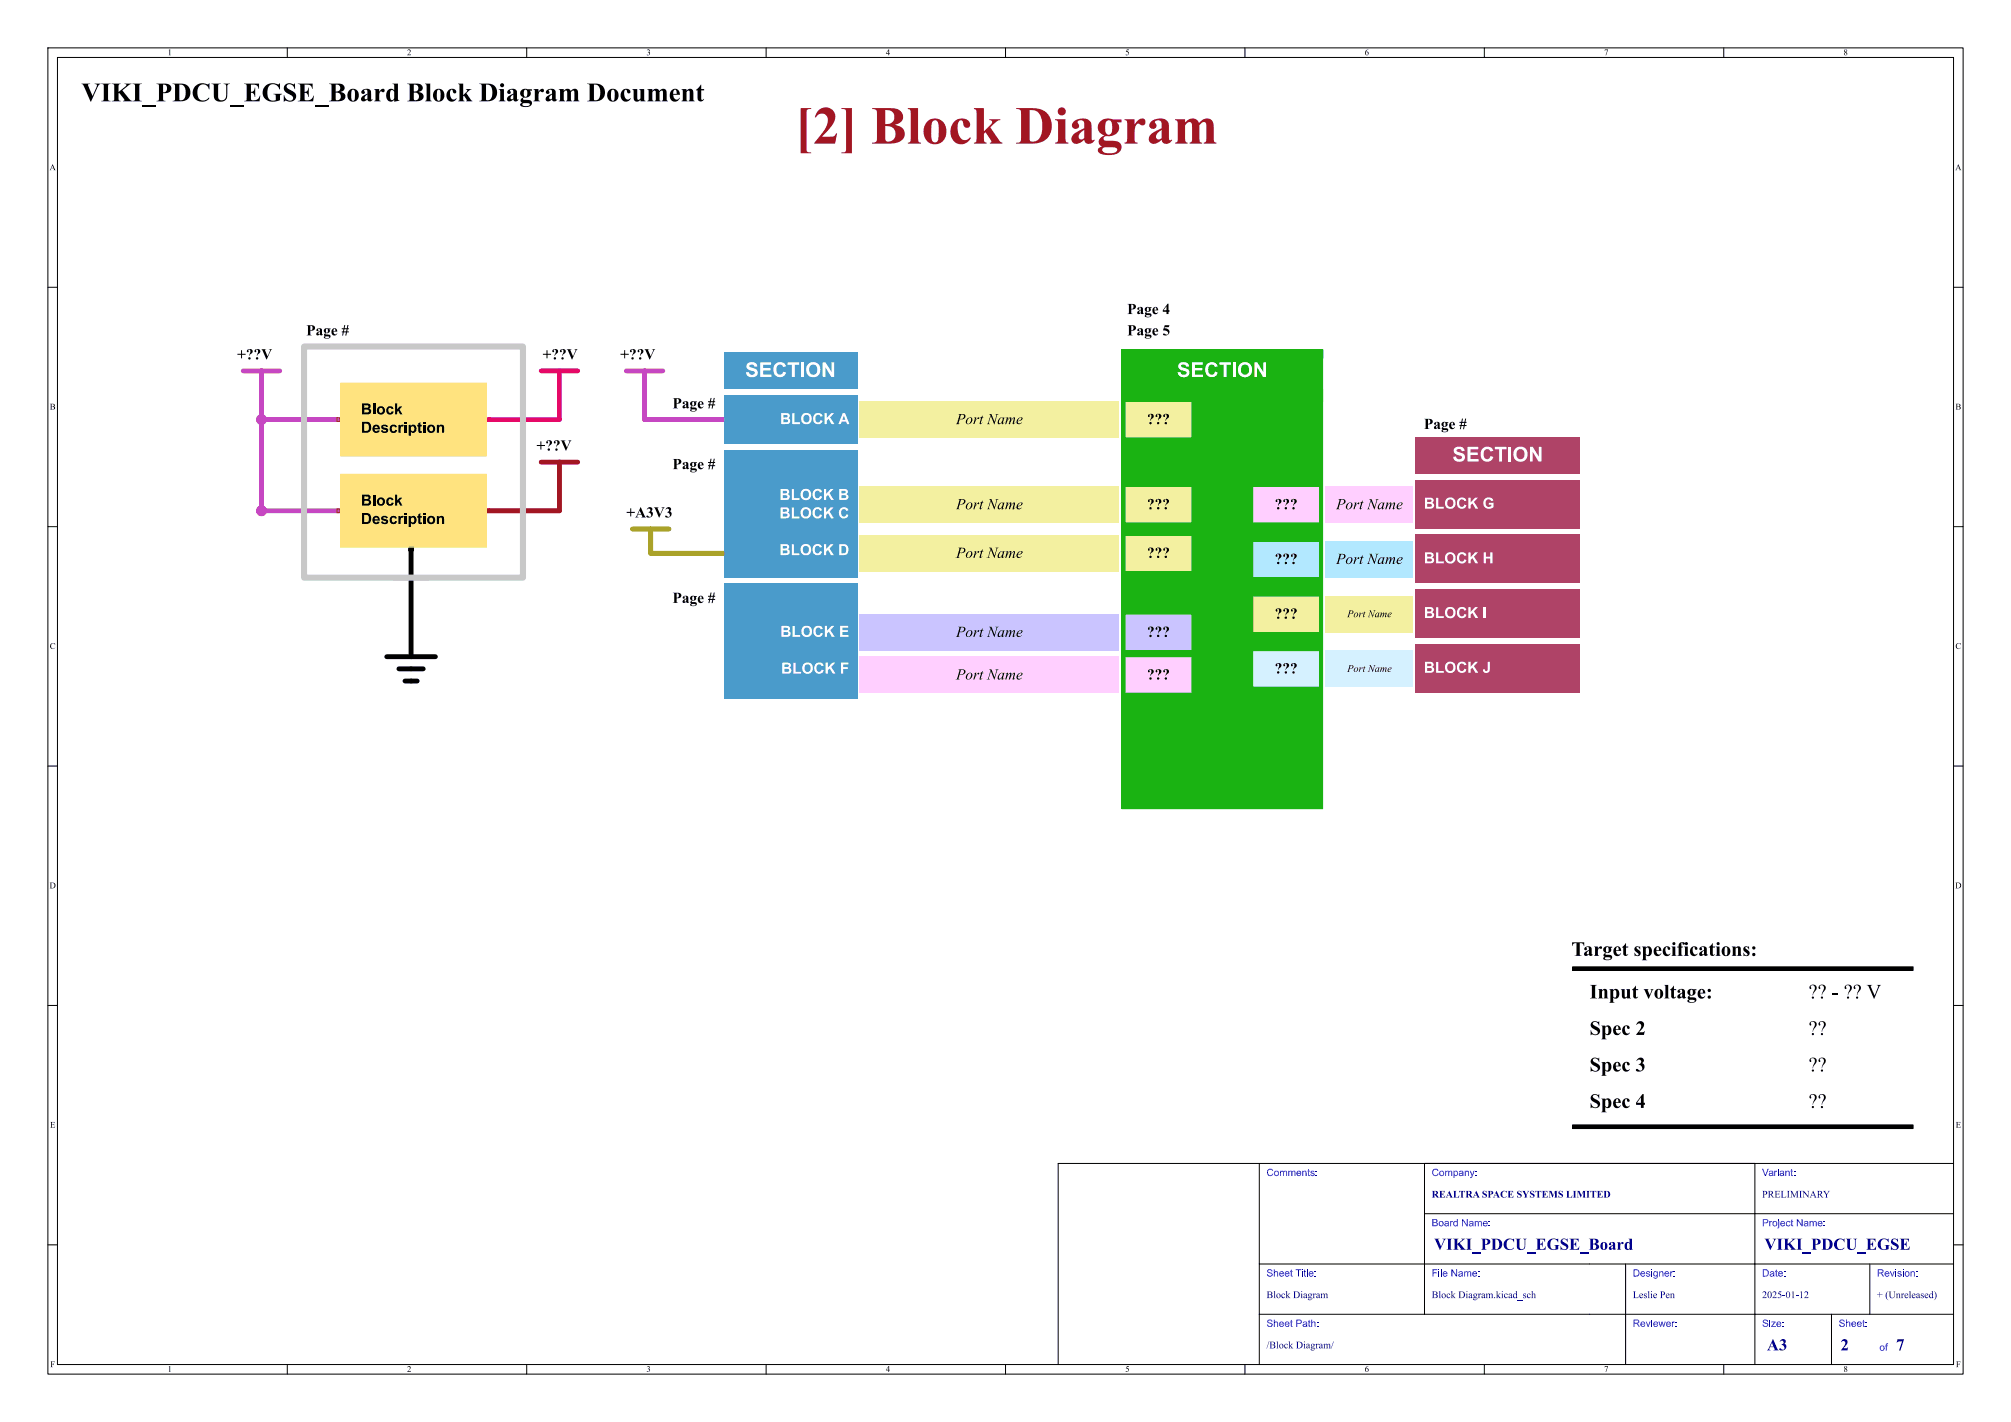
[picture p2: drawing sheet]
<svg xmlns="http://www.w3.org/2000/svg" width="420mm" height="297mm" viewBox="0 0 420 297" stroke-linecap="round" stroke-linejoin="round" font-family="sans-serif">
<g fill="none" stroke="#000" stroke-width=".21">
<path d="M10 10h400v277h-400zM12 12h396v273h-396zM60 10v2M110 10v2M160 10v2M210 10v2M260 10v2M310 10v2M360 10v2M10 60h2M408 60h2M10 110h2"/>
<path d="M408 110h2M10 160h2M408 160h2M10 210h2M408 210h2M297.5 253.5h110.5M366.5 243v42M408 243h-110.5v31.5h110.5M10 260h2M297.5 264h110.5M339.5 264v21M382.5 274.5v10.5"/>
<path d="M390.5 264v10.5M408 260h2M60 285v2M110 285v2M160 285v2M210 285v2M260 285v2M310 285v2M360 285v2"/>
</g>
<path d="M334.9 248.7h.6a.7 .7 0 0 1 .8 .7 .7 .7 0 0 1-.8 .7h-.6l.2-.2h.3v.1a.63 .63 0 0 0 .5-.6 .63 .63 0 0 0-.5-.6v1.1h-.3v-1z" fill="#00007f"/>
<path d="M263 243v42M366.5 243h-145.5v42M263 264h34.5M263 274.5h34.5" fill="none" stroke="#000" stroke-width=".21"/>
<g fill="#af4367">
<path d="M295.7 134.5h34.2v10.2h-34.2z"/>
<path d="M295.7 123.1h34.2v10.1h-34.2z"/>
<path d="M295.7 111.6h34.2v10.2h-34.2z"/>
<path d="M295.7 91.3h34.2v7.6h-34.2z"/>
<path d="M295.7 100.2h34.2v10.2h-34.2z"/>
</g>
<g fill="#f3f0a0">
<path d="M179.6 83.8h54.1v7.6h-54.1z"/>
<path d="M261.6 124.5h14v7.6h-14z"/>
</g>
<path d="M179.6 128.3h54.1v7.6h-54.1z" fill="#cac4ff"/>
<g fill="#f3f0a0">
<path d="M234.9 111.8h14v7.6h-14z"/>
<path d="M179.6 101.6h54.1v7.6h-54.1z"/>
<path d="M179.6 111.8h54.1v7.6h-54.1z"/>
</g>
<path d="M234.9 128.3h14v7.6h-14z" fill="#cac4ff"/>
<g fill="#ffcfff">
<path d="M179.6 137.2h54.1v7.6h-54.1z"/>
<path d="M234.9 137.2h14v7.6h-14z"/>
</g>
<g fill="#d5f1ff">
<path d="M276.9 135.9h18.2v7.6h-18.2z"/>
<path d="M261.6 135.9h14v7.6h-14z"/>
</g>
<path d="M234.9 101.6h14v7.6h-14z" fill="#f3f0a0"/>
<path d="M261.6 113h14v7.7h-14z" fill="#b2e8ff"/>
<path d="M261.6 101.6h14v7.6h-14z" fill="#ffcfff"/>
<path d="M234.9 83.8h14v7.6h-14z" fill="#f3f0a0"/>
<path d="M234.9 73.7h40.7v7.6h-40.7z" fill="#1ab312"/>
<path d="M276.9 124.5h18.2v7.6h-18.2z" fill="#f3f0a0"/>
<path d="M276.9 113h18.2v7.7h-18.2z" fill="#b2e8ff"/>
<path d="M276.9 101.6h18.2v7.6h-18.2z" fill="#ffcfff"/>
<g fill="#4a9bcb">
<path d="M151.1 94h28v26.7h-28z"/>
<path d="M151.1 121.9h28v24.2h-28z"/>
<path d="M151.1 82.6h28v10.1h-28z"/>
<path d="M151.1 73.7h28v7.6h-28z"/>
</g>
<path d="M101.7 106.3h.7v.8h-.7z" fill="#d40020"/>
<path d="M70.4 106.3h.6v.8h-.6z" fill="#c83232"/>
<g fill="#1ab312">
<path d="M261.6 143.5h14v25.4h-14z"/>
<path d="M234.9 135.9h14v1.3h-14z"/>
</g>
<circle cx="54.6" cy="106.7" r="1.02" fill="#c647c2" stroke="#c647c2" stroke-width=".21"/>
<path d="M70.4 87.2h.6v.8h-.6z" fill="#c83232"/>
<circle cx="54.6" cy="87.6" r="1.02" fill="#c647c2" stroke="#c647c2" stroke-width=".21"/>
<path d="M101.7 87.2h.7v.8h-.7z" fill="#ff00ab"/>
<path d="M85.3 114.3h1.1v.8h-1.1z" fill="#000"/>
<path d="M234.9 91.4h14v10.2h-14z" fill="#1ab312"/>
<path d="M71.1 99.1h30.5v15.2h-30.5z" fill="#ffe37f"/>
<path d="M234.3 73h41.9v1.9h-41.9z" fill="#1ab312"/>
<path d="M328.4 201.9h71.1v.8h-71.1zM328.4 234.9h71.1v.8h-71.1z" fill="#000"/>
<g fill="#1ab312">
<path d="M261.6 109.2h14v3.8h-14z"/>
<path d="M261.6 120.7h14v3.8h-14z"/>
<path d="M261.6 132.1h14v3.8h-14z"/>
<path d="M275.6 73h.6v95.9h-.6z"/>
<path d="M248.9 83.2h12.7v85.7h-12.7z"/>
</g>
<path d="M150.5 115.2h.6v.8h-.6z" fill="#a29b00"/>
<g fill="#1ab312">
<path d="M234.3 73h.6v95.9h-.6z"/>
<path d="M261.6 83.8h14v17.8h-14z"/>
<path d="M234.9 81.3h41.3v2.5h-41.3z"/>
</g>
<path d="M150.5 87.2h.6v.8h-.6z" fill="#c647c2"/>
<path d="M71.1 80h30.5v15.3h-30.5z" fill="#ffe37f"/>
<g fill="#1ab312">
<path d="M234.9 119.4h14v8.9h-14z"/>
<path d="M234.9 109.2h14v2.6h-14z"/>
<path d="M234.9 144.8h14v24.1h-14z"/>
</g>
<path d="M50.8 77.5h7.6M54.6 77.5v29.2h16M130.8 77.5h7.6M134.6 77.5v10.1h16M54.6 87.6h16" fill="none" stroke="#c647c2" stroke-width="1"/>
<path d="M85.9 114.8v22.4M80.8 137.2h10.1M82 120.7h7.7M83.3 139.7h5.1M84.6 142.2h2.5" fill="none" stroke="#000" stroke-width="1"/>
<path d="M132.1 110.5h7.6M135.9 110.5v5.1h14.7" fill="none" stroke="#a29b00" stroke-width="1"/>
<path d="M113 96.5h7.6M116.8 96.5v10.2h-14.7" fill="none" stroke="#d40020" stroke-width="1"/>
<path d="M113 77.5h7.6M116.8 77.5v10.1h-14.7" fill="none" stroke="#ff00ab" stroke-width="1"/>
<g fill="#000">
<path d="M71.9 67.9h.2l-.1 .7h.4l.2-.7h.2l-.2 .7h.3v.2h-.3l-.1 .4h.4v.2h-.4l-.2 .7h-.2l.2-.7h-.5l-.1 .7h-.2l.1-.7h-.2v-.2h.9l.1-.4h-.5l-.1 .4h-.2l.1-.4h-.3v-.2h.4zM243.9 63.4h.1v1.4h.2v.3h-.2v.5h-.4v-.5h-.8v-.3h.8v-.8l-.6 .8h-.2zM75.6 88.1h.9a1.15 1.15 0 0 1 1 1.1 1.15 1.15 0 0 1-1 1.2h-.9v-.4h.5a.79 .79 0 0 0 1-.8 .79 .79 0 0 0-1-.7v1.5h-.5zM75.6 84.3h.9a.61 .61 0 0 1 .8 .2 .61 .61 0 0 1-.2 .8 .63 .63 0 0 1 .4 .8 .63 .63 0 0 1-.7 .4l-1.2 .1v-.4h1.1a.3 .3 0 0 0 .4-.3 .3 .3 0 0 0-.4-.3l-.6-.1v.7h-.5v-1h1.1a.26 .26 0 0 0 .3-.3 .26 .26 0 0 0-.3-.3h-.6v.6h-.5zM82.5 84.3h.5v1.2l.5-.6h.5l-.6 .6 .7 1.1h-.5l-.4-.8-.2 .2v.6h-.5zM87.4 88.4l.4-.3v.6h.3v.4h-.3v.9h.3l-.1 .4a.48 .48 0 0 1-.5-.1 .48 .48 0 0 1-.1-.5v-.7h-.2zM88.4 88.1h.4v.4h-.4zM148.4 95.8h.2l-.1 .7h.4l.2-.7h.2l-.2 .7h.3v.2h-.3l-.1 .5h.4v.2h-.4l-.2 .6h-.2l.2-.6h-.5l-.1 .6h-.2l.1-.6h-.2v-.2h.9l.1-.5h-.5l-.1 .5h-.2l.1-.5h-.3v-.2h.4zM148.4 83.1h.2l-.1 .7h.4l.2-.7h.2l-.2 .7h.3v.2h-.3l-.1 .5h.4v.2h-.4l-.2 .6h-.2l.2-.6h-.5l-.1 .6h-.2l.1-.6h-.2v-.2h.9l.1-.5h-.5l-.1 .5h-.2l.1-.5h-.3v-.2h.4zM305.3 87.4h.2l-.1 .7h.5l.1-.7h.2l-.1 .7h.2v.2h-.3l-.1 .5h.4v.2h-.4l-.1 .6h-.3l.2-.6h-.5l-.1 .6h-.2l.1-.6h-.2v-.2h.9l.1-.5h-.4l-.1 .5h-.2v-.5h-.3v-.2h.4zM75.6 107.1h.9a1.15 1.15 0 0 1 1 1.2 1.15 1.15 0 0 1-1 1.1h-.9v-.3h.5a.79 .79 0 0 0 1-.8 .79 .79 0 0 0-1-.8v1.6h-.5zM75.6 103.3h.9a.61 .61 0 0 1 .8 .3 .61 .61 0 0 1-.2 .8 .63 .63 0 0 1 .4 .7 .63 .63 0 0 1-.7 .5h-1.2v-.4h1.1a.3 .3 0 0 0 .4-.3 .3 .3 0 0 0-.4-.3h-.6v.6h-.5v-1h1.1a.26 .26 0 0 0 .3-.2 .26 .26 0 0 0-.3-.3h-.6v.5h-.5z"/>
<path d="M82.5 103.3h.5v1.2l.5-.6h.5l-.6 .6 .7 1.1h-.5l-.4-.7-.2 .2v.5h-.5zM87.4 107.5l.4-.3v.6h.3v.3h-.3v.9l.3 .1-.1 .4a.48 .48 0 0 1-.5-.1 .48 .48 0 0 1-.1-.5v-.8h-.2zM88.4 107.1h.4v.4h-.4zM148.4 123.8h.2l-.1 .6h.4l.2-.6h.2l-.2 .6h.3v.2h-.3l-.1 .5h.4v.2h-.4l-.2 .7h-.2l.2-.7h-.5l-.1 .7h-.2l.1-.7h-.2v-.2h.9l.1-.5h-.5l-.1 .5h-.2l.1-.5h-.3v-.2h.4zM350.8 197a.61 .61 0 0 1 .6-.3 .61 .61 0 0 1 .5 .5 .31 .31 0 0 1-.4 .1 .31 .31 0 0 1-.2-.4l-.1 .1v.7h.2v.2h-.2v1.4v.2l.2 .1h-1.1l.2-.1 .1-.2v-1.4h-.3v-.2h.3zM378.1 213.5a.77 .77 0 0 1 1.1 0 .77 .77 0 0 1-.1 1.1l-.5 .9v-.4a1.43 1.43 0 0 0 .3-1.6 .42 .42 0 0 0-.6 0 .42 .42 0 0 0 0 .6l-.1 .1a.38 .38 0 0 1-.3-.3 .38 .38 0 0 1 .2-.4zM378.1 205.8a.77 .77 0 0 1 1.1 .1 .77 .77 0 0 1-.1 1.1l-.5 .9v-.5a1.43 1.43 0 0 0 .3-1.5 .42 .42 0 0 0-.6-.1 .42 .42 0 0 0 0 .7l-.1 .1a.38 .38 0 0 1-.3-.4 .38 .38 0 0 1 .2-.4zM380 213.5a.77 .77 0 0 1 1.1 0 .77 .77 0 0 1-.1 1.1l-.5 .9v-.4a1.43 1.43 0 0 0 .3-1.6 .42 .42 0 0 0-.6 0 .42 .42 0 0 0 0 .6l-.1 .1a.38 .38 0 0 1-.4-.3 .38 .38 0 0 1 .3-.4zM380 205.8a.77 .77 0 0 1 1.1 .1 .77 .77 0 0 1-.1 1.1l-.5 .9v-.5a1.43 1.43 0 0 0 .3-1.5 .42 .42 0 0 0-.6-.1 .42 .42 0 0 0 0 .7l-.1 .1a.38 .38 0 0 1-.4-.4 .38 .38 0 0 1 .3-.4zM385.4 205.8a.77 .77 0 0 1 1.2 .1 .77 .77 0 0 1-.2 1.1l-.5 .9 .1-.5a1.43 1.43 0 0 0 .2-1.5 .42 .42 0 0 0-.6-.1 .42 .42 0 0 0 0 .7l-.1 .1a.38 .38 0 0 1-.3-.4 .38 .38 0 0 1 .2-.4zM387.3 205.8a.77 .77 0 0 1 1.2 .1 .77 .77 0 0 1-.2 1.1l-.5 .9 .1-.5a1.43 1.43 0 0 0 .2-1.5 .42 .42 0 0 0-.6-.1 .42 .42 0 0 0 0 .7l-.1 .1a.38 .38 0 0 1-.3-.4 .38 .38 0 0 1 .2-.4zM378.1 228.7a.77 .77 0 0 1 1.1 0 .77 .77 0 0 1-.1 1.2l-.5 .8v-.4a1.43 1.43 0 0 0 .3-1.5 .42 .42 0 0 0-.6-.1 .42 .42 0 0 0 0 .6l-.1 .1a.38 .38 0 0 1-.3-.3 .38 .38 0 0 1 .2-.4z"/>
<path d="M378.1 221.1a.77 .77 0 0 1 1.1 0 .77 .77 0 0 1-.1 1.1l-.5 .9v-.4a1.43 1.43 0 0 0 .3-1.5 .42 .42 0 0 0-.6-.1 .42 .42 0 0 0 0 .6l-.1 .1a.38 .38 0 0 1-.3-.3 .38 .38 0 0 1 .2-.4zM380 228.7a.77 .77 0 0 1 1.1 0 .77 .77 0 0 1-.1 1.2l-.5 .8v-.4a1.43 1.43 0 0 0 .3-1.5 .42 .42 0 0 0-.6-.1 .42 .42 0 0 0 0 .6l-.1 .1a.38 .38 0 0 1-.4-.3 .38 .38 0 0 1 .3-.4zM380 221.1a.77 .77 0 0 1 1.1 0 .77 .77 0 0 1-.1 1.1l-.5 .9v-.4a1.43 1.43 0 0 0 .3-1.5 .42 .42 0 0 0-.6-.1 .42 .42 0 0 0 0 .6l-.1 .1a.38 .38 0 0 1-.4-.3 .38 .38 0 0 1 .3-.4z"/>
<circle cx="349.6" cy="197.1" r=".32"/>
<circle cx="352.2" cy="197.1" r=".32"/>
<circle cx="358.8" cy="197.1" r=".32"/>
</g>
<path d="M78.1 84.3v2.3M78.1 103.3v2.3" fill="none" stroke="#000" stroke-width=".44"/>
<path d="M101.7 106.3h.7v.8h-.7z" fill="none" stroke="#d40020" stroke-width=".25"/>
<path d="M70.4 87.2h.6v.8h-.6zM70.4 106.3h.6v.8h-.6z" fill="none" stroke="#c83232" stroke-width=".25"/>
<g fill="none" stroke="#1ab312" stroke-width=".21">
<path d="M234.3 73h.6v95.9h-.6zM275.6 73h.6v95.9h-.6zM234.9 91.4h14v10.2h-14zM234.9 81.3h41.3v2.5h-41.3zM248.9 83.2h12.7v85.7h-12.7zM261.6 83.8h14v17.8h-14zM234.9 119.4h14v8.9h-14zM234.9 109.2h14v2.6h-14zM261.6 109.2h14v3.8h-14zM234.9 135.9h14v1.3h-14zM261.6 120.7h14v3.8h-14zM261.6 132.1h14v3.8h-14z"/>
<path d="M234.9 144.8h14v24.1h-14zM261.6 143.5h14v25.4h-14z"/>
</g>
<path d="M63.5 72.4h45.7v48.3h-45.7z" fill="none" stroke="#c8c8c8" stroke-width="1.3"/>
<g fill="none" stroke="#c647c2" stroke-width=".21">
<circle cx="54.6" cy="87.6" r="1.02"/>
<circle cx="54.6" cy="106.7" r="1.02"/>
</g>
<path d="M101.7 87.2h.7v.8h-.7z" fill="none" stroke="#ff00ab" stroke-width=".25"/>
<path d="M85.3 114.3h1.1v.8h-1.1zM328.4 201.9h71.1v.8h-71.1zM328.4 234.9h71.1v.8h-71.1z" fill="none" stroke="#000" stroke-width=".21"/>
<path d="M71.1 99.1h30.5v15.2h-30.5zM71.1 80h30.5v15.3h-30.5z" fill="none" stroke="#ffe37f" stroke-width=".21"/>
<path d="M234.3 73h41.9v1.9h-41.9z" fill="none" stroke="#1ab312" stroke-width=".25"/>
<path d="M150.5 115.2h.6v.8h-.6z" fill="none" stroke="#a29b00" stroke-width=".25"/>
<path d="M150.5 87.2h.6v.8h-.6z" fill="none" stroke="#c647c2" stroke-width=".25"/>
<text font-size="11.1" fill="#a21622" x="166" y="32.9">[2] BlockDiagram</text>
<text font-size="5.6" x="17" y="22.6">VIKI_PDCU_EGSE_BoardBlockDiagramDocument</text>
<g font-size="4.2" fill="#fff">
<text x="155.6" y="79.9">SECTION</text>
<text x="245.8" y="79.9">SECTION</text>
<text x="303.3" y="97.5">SECTION</text>
</g>
<g font-size="4.2">
<text x="328.2" y="201.3">Targetspecifications:</text>
<text x="332" y="210.2">Input voltage:</text>
<text x="377.7" y="210.2">??- ??V</text>
<text x="332" y="217.8">Spec2</text>
<text x="377.7" y="217.8">??</text>
<text x="332" y="225.5">Spec3</text>
<text x="377.7" y="225.5">??</text>
<text x="332" y="233.1">Spec4</text>
<text x="377.7" y="233.1">??</text>
</g>
<g font-size="3.5" fill="#00007f">
<text x="299.5" y="261.9">VIKI_PDCU_EGSE_Board</text>
<text x="368.5" y="261.9">VIKI_PDCU_EGSE</text>
<text x="369" y="282.9">A3</text>
<text x="384.4" y="282.9">2</text>
<text x="396" y="282.9">7</text>
</g>
<g font-size="3.2">
<text x="63.9" y="71.3">Page#</text>
<text x="235.4" y="66.9">Page4</text>
<text x="235.4" y="71.3">Page5</text>
<text x="49.5" y="75.4">+??V</text>
<text x="113.3" y="75.4">+??V</text>
<text x="129.5" y="75.4">+??V</text>
<text x="75.4" y="87.8">Block</text>
<text x="140.4" y="86.5">Page#</text>
<text x="199.7" y="89.4">PortName</text>
<text x="239.5" y="89.4">???</text>
<text x="75.4" y="91.7">Description</text>
<text x="112.1" y="94.5">+??V</text>
<text x="297.4" y="90.9">Page#</text>
<text x="140.4" y="99.2">Page#</text>
<text x="75.4" y="106.9">Block</text>
<text x="199.7" y="107.2">PortName</text>
<text x="239.5" y="107.2">???</text>
<text x="266.2" y="107.2">???</text>
<text x="279" y="107.2">PortName</text>
<text x="75.4" y="110.7">Description</text>
<text x="130.8" y="108.5">+A3V3</text>
<text x="199.7" y="117.3">PortName</text>
<text x="239.5" y="117.3">???</text>
<text x="266.2" y="118.6">???</text>
<text x="279" y="118.6">PortName</text>
<text x="140.4" y="127.2">Page#</text>
<text x="266.2" y="130">???</text>
<text x="199.7" y="133.9">PortName</text>
<text x="239.5" y="133.9">???</text>
<text x="199.7" y="142.7">PortName</text>
<text x="239.5" y="142.7">???</text>
<text x="266.2" y="141.5">???</text>
</g>
<g font-size="3.2" fill="#fff">
<text x="162.9" y="89.4">BLOCK A</text>
<text x="162.8" y="105.3">BLOCK B</text>
<text x="297.4" y="107.1">BLOCK G</text>
<text x="162.8" y="109.1">BLOCK C</text>
<text x="162.8" y="116.8">BLOCK D</text>
<text x="297.4" y="118.5">BLOCK H</text>
<text x="297.4" y="129.9">BLOCK I</text>
<text x="163" y="133.9">BLOCK E</text>
<text x="163.1" y="141.5">BLOCK F</text>
<text x="297.4" y="141.4">BLOCK J</text>
</g>
<g font-size="2.1">
<text x="281.4" y="129.5">PortName</text>
<text x="281.4" y="140.9">PortName</text>
</g>
<g font-size="2.1" fill="#00f">
<text x="264.5" y="246.2">Comments:</text>
<text x="299" y="246.2">Company:</text>
<text x="368" y="246.2">Variant:</text>
<text x="299" y="256.7">Board Name:</text>
<text x="368" y="256.7">Project Name:</text>
<text x="264.5" y="267.2">Sheet Title:</text>
<text x="299" y="267.2">File Name:</text>
<text x="341" y="267.2">Designer:</text>
<text x="368" y="267.2">Date:</text>
<text x="392" y="267.2">Revision:</text>
<text x="264.5" y="277.7">Sheet Path:</text>
<text x="341" y="277.7">Reviewer:</text>
<text x="368" y="277.7">Size:</text>
<text x="384" y="277.7">Sheet:</text>
<text x="392.5" y="282.7">of</text>
</g>
<g font-size="2.1" fill="#00007f">
<text x="299" y="250.7">REALTRA SPACESYSTEMSLIMITED</text>
<text x="368" y="250.7">PRELIMINARY</text>
<text x="264.5" y="271.7">Block Diagram</text>
<text x="299" y="271.7">Block Diagram.kicad_sch</text>
<text x="341" y="271.7">LesliePen</text>
<text x="368" y="271.7">2025-01-12</text>
<text x="392" y="271.7">+ (Unreleased)</text>
<text x="264.5" y="282.2">/Block Diagram/</text>
</g>
<g font-size="1.8">
<text x="35" y="12">1</text>
<text x="85" y="12">2</text>
<text x="135" y="12">3</text>
<text x="185" y="12">4</text>
<text x="235" y="12">5</text>
<text x="285" y="12">6</text>
<text x="335" y="12">7</text>
<text x="385" y="12">8</text>
<text x="10.3" y="36">A</text>
<text x="408.3" y="36">A</text>
<text x="10.4" y="86">B</text>
<text x="408.4" y="86">B</text>
<text x="10.4" y="136">C</text>
<text x="408.4" y="136">C</text>
<text x="10.3" y="186">D</text>
<text x="408.3" y="186">D</text>
<text x="10.4" y="236">E</text>
<text x="408.4" y="236">E</text>
<text x="10.5" y="286">F</text>
<text x="35" y="287">1</text>
<text x="85" y="287">2</text>
<text x="135" y="287">3</text>
<text x="185" y="287">4</text>
<text x="235" y="287">5</text>
<text x="285" y="287">6</text>
<text x="335" y="287">7</text>
<text x="385" y="287">8</text>
<text x="408.5" y="286">F</text>
</g>
</svg>
